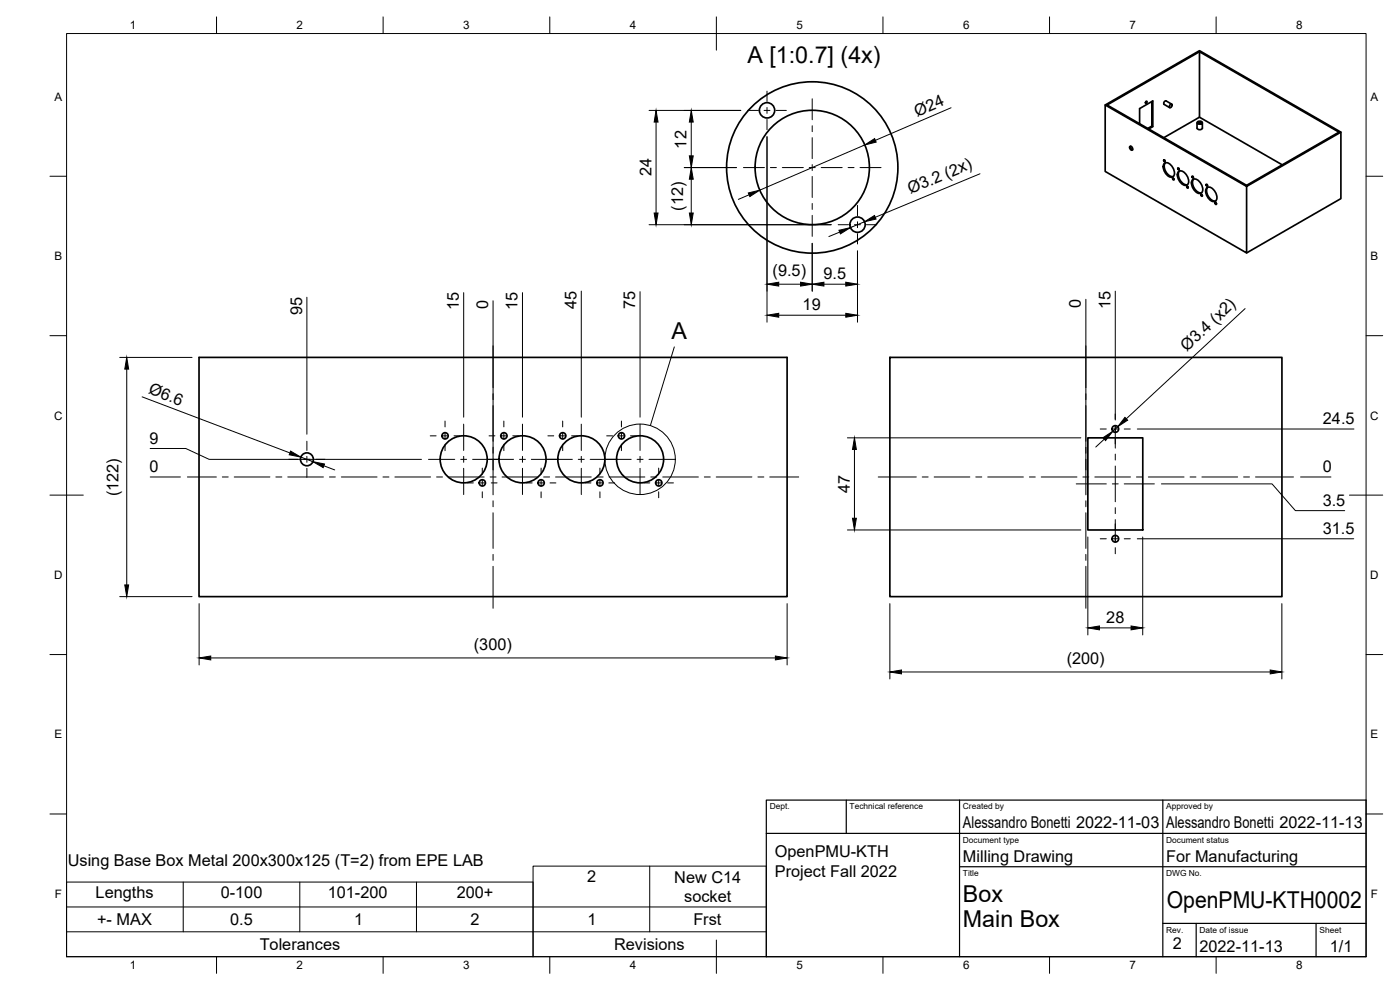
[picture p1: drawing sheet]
<svg xmlns="http://www.w3.org/2000/svg" width="420mm" height="297mm" viewBox="0 0 420 297" stroke-linecap="round" stroke-linejoin="round" font-family="sans-serif">
<!-- layer: Visible -->
<g fill="none" stroke="#000" stroke-width=".51">
<path d="M360 15.5l-27.7 16 41.8 24.1 27.7-15.9-41.8-24.2v19.7l-10.7 6.1M331.7 31.5l28.3-16.3 42.4 24.5-28.3 16.2zM331.7 31.5v19.9l42.4 24.5v-20M343.9 30.5l.3-.1 .1 .1-.5 .5zM344 30.5l-.2 .3M345.7 30.5v7.3l.3 .2v-7.7l-4 2.3v4.5M345.7 37.8l-1.2 .7M346 38l-1.3 .7M349.9 30.3l1.7 .9M350 30.3l-.4 .1-.3 .8 1.7 1.1M351.1 31.5l.5-.3 .2 .3-.2 .6-.5 .2-.2-.3zM359.2 36.8l.1 1.7a.92 .92 0 0 0 1.5 0v-1.7"/>
<path d="M359.3 36.6a.82 .82 0 0 1 .9-.3 .82 .82 0 0 1 .6 .7 .82 .82 0 0 1-.9 .3 .82 .82 0 0 1-.6-.7zM359.7 36.6l.5-.1 .3 .4-.6 .2-.3-.2zM360 35.2l24.8 14.3M402.4 39.7v19.9l-28.3 16.3M339.1 44a.67 .67 0 0 1 .7 .3 .67 .67 0 0 1-.1 .8l-.6-.4zM339.3 43.9l.1 .6 .5 .4M349.3 49.2a1.5 1.5 0 0 1 2.3 .6l.6 1a1.38 1.38 0 0 1 .3 1.5 1.38 1.38 0 0 1-1.3 .8 3.3 3.3 0 0 1-1.9-3.9zM349.5 48l.2 .3M349.7 48.8a2.94 2.94 0 0 0 2.4 4.2M352.2 53.5l.2 .3M353.6 51.6a1.5 1.5 0 0 1 2.3 .6l.6 1.1a1.38 1.38 0 0 1 .2 1.5 1.38 1.38 0 0 1-1.2 .8 3.3 3.3 0 0 1-1.9-4zM353.8 50.5l.1 .3"/>
<path d="M354 51.3a2.94 2.94 0 0 0 2.4 4.1M356.5 55.9l.1 .3M357.8 54a1.5 1.5 0 0 1 2.3 .7l.6 1a1.38 1.38 0 0 1 .3 1.5 1.38 1.38 0 0 1-1.3 .8 3.3 3.3 0 0 1-1.9-4zM358 52.9l.2 .3M358.2 53.7a2.94 2.94 0 0 0 2.4 4.2M360.7 58.4l.1 .3M362.1 56.5a1.5 1.5 0 0 1 2.3 .6l.6 1.1a1.38 1.38 0 0 1 .2 1.4 1.38 1.38 0 0 1-1.2 .9 3.3 3.3 0 0 1-1.9-4zM362.3 55.4l.1 .2M362.5 56.2a2.94 2.94 0 0 0 2.4 4.1M364.9 60.8l.2 .3M59.7 107.2h176.5v71.8h-176.5zM267.1 107.2h117.6v71.8h-117.6z"/>
<path d="M326.5 131.4h16.5v27.6h-16.5z"/>
<circle cx="230.2" cy="33.1" r="2.3"/>
<circle cx="243.8" cy="50.2" r="17.2"/>
<circle cx="243.8" cy="50.2" r="25.7"/>
<circle cx="349.4" cy="48.3" r=".24"/>
<circle cx="352.1" cy="53.7" r=".24"/>
<circle cx="353.6" cy="50.7" r=".24"/>
<circle cx="356.3" cy="56.2" r=".24"/>
<circle cx="357.9" cy="53.2" r=".24"/>
<circle cx="360.6" cy="58.6" r=".24"/>
<circle cx="362.1" cy="55.6" r=".24"/>
<circle cx="257.4" cy="67.4" r="2.3"/>
<circle cx="364.8" cy="61.1" r=".24"/>
<circle cx="92.1" cy="137.8" r="1.94"/>
<circle cx="133.6" cy="130.8" r=".94"/>
<circle cx="139.2" cy="137.8" r="7.1"/>
<circle cx="151.2" cy="130.8" r=".94"/>
<circle cx="156.8" cy="137.8" r="7.1"/>
<circle cx="168.9" cy="130.8" r=".94"/>
<circle cx="174.5" cy="137.8" r="7.1"/>
<circle cx="186.5" cy="130.8" r=".94"/>
<circle cx="192.1" cy="137.8" r="7.1"/>
<circle cx="334.7" cy="128.7" r="1.01"/>
<circle cx="144.7" cy="144.9" r=".94"/>
<circle cx="162.4" cy="144.9" r=".94"/>
<circle cx="180.1" cy="144.9" r=".94"/>
<circle cx="197.7" cy="144.9" r=".94"/>
<circle cx="334.7" cy="161.6" r="1.01"/>
</g>
<!-- layer: BORDER -->
<g fill="none" stroke="#000" stroke-width=".3">
<path d="M20 10.1h390v276.9h-390zM65 5.1v5M115 5.1v5M165 5.1v5M215 5.1v10M265 5.1v5M315 5.1v5M365 5.1v5M15 52.9h5M410 52.9h5M15 100.7h5M410 100.7h5"/>
<path d="M15 148.6h10M405 148.6h10M15 196.4h5M410 196.4h5M15 244.2h5M410 244.2h5M65 287v5M115 287v5M165 287v5M215 282.1v9.9M265 287v5M315 287v5"/>
<path d="M365 287v5"/>
</g>
<!-- layer: TITLEBLOCK -->
<path d="M230 240.1h180v46.9h-180zM230 250h180M254 240.1v9.9M288 240.1v46.9M349 240.1v46.9M288 260.1h122M349 277.1h61M359 277.1v9.9M395 277.1v9.9" fill="none" stroke="#000" stroke-width=".36"/>
<!-- layer: Custom Tables -->
<path d="M195 259.9v19.7M20 264.7h140v22.3v-27.1h70v27.1h-210zM20 279.6h210M20 272.1h210M55 264.7v14.9M90 264.7v14.9M125 264.7v14.9" fill="none" stroke="#000" stroke-width=".3"/>
<!-- layer: FD_Dimensions -->
<g fill="none" stroke="#000" stroke-width=".3">
<path d="M194.8 33.1h27.5M196.9 36.6v27.3M207.5 36.6v10.2M285.4 32.3l-22.7 9.8M205.4 50.3h15.6M207.5 53.8v10.1M224.8 58.4l-3.2 1.4M230.2 41v55.7M259.5 43.5l-31.5 13.6M294.1 52.1l-31.4 13.1M194.8 67.4h54.6M243.8 73v14.4"/>
<path d="M252 69.6l-3.2 1.4M257.3 75.3v21.4M259.4 66.5l-4.2 1.8M92.1 89.2v41.1M139.1 87.8v37.4M148 90.2v50.8M156.8 87.8v37.4M174.5 87.3v37.9M192.1 87.5v37.7M233.7 94.6h20.1M233.7 85.3h6.6M247.3 85.3h6.5"/>
<path d="M325.9 89.8v51.2M334.7 87.4v38.4M373.7 92.6l-35.7 33.1M35.9 107.2h21.7M38 110.8v64.7M42.7 119.1l44.3 16.8M45.1 134.6h10.7l7 3.2h63.7M90.3 137.1l3.6 1.4M97.2 139.7l3.3 1.3M254.3 131.4h70.1M256.4 134.9v20.6M331.4 131.8l-2.6 2.3"/>
<path d="M335.4 128l-1.4 1.4M341.3 128.7h65M45.1 143.1h9M254.3 159h70.1M348.6 145.2h33.2l7 8h14.8M390.3 143.1h9.1M35.9 179h21.7M326.5 161.1v29.4M341.3 161.7h65M342.9 161.1v29.4M59.8 181.1v18.4M63.2 197.4h169.5"/>
<path d="M236.2 181.1v18.4M267.1 181.1v22.6M330 188.4h9.4M384.7 181.1v22.6M270.6 201.6h110.6"/>
</g>
<g fill="#000" stroke="#000" stroke-width=".3">
<path d="M196.9 33.1l.6 3.5h-1.2zM207.5 33.1l.5 3.5h-1.1zM206.9 46.8h1.1l-.5 3.5zM207.5 50.3l.5 3.5h-1.1zM224.6 57.9l3.4-.8-3 1.9zM259.5 43.5l3-1.9 .5 1zM196.3 63.9h1.2l-.6 3.5zM206.9 63.9h1.1l-.5 3.5zM251.8 69.1l3.4-.8-3 1.9zM259.4 66.5l3-1.8 .5 1zM230.2 94.6l3.5-.6v1.2zM230.2 85.3l3.5-.6v1.1z"/>
<path d="M240.3 84.7l3.5 .6-3.5 .5zM243.8 85.3l3.5-.6v1.1zM253.8 94l3.5 .6-3.5 .6zM253.8 84.7l3.5 .6-3.5 .5zM38 107.2l.6 3.6h-1.2zM87.2 135.3l3.1 1.8-3.5-.7zM93.9 138.5l3.5 .7-.4 1.1zM256.4 131.4l.6 3.5h-1.2zM331 131.3l3-1.9-2.2 2.8zM337.6 125.2l.8 .9-3 1.9zM255.8 155.5h1.2l-.6 3.5zM37.4 175.5h1.2l-.6 3.5z"/>
<path d="M59.8 197.4l3.4-.6v1.2zM232.7 196.8l3.5 .6-3.5 .6zM326.5 188.4l3.5-.6v1.2zM339.4 187.8l3.5 .6-3.5 .6zM267.1 201.6l3.5-.6v1.2zM381.2 201l3.5 .6-3.5 .6z"/>
</g>
<!-- layer: Smart Centers -->
<g fill="none" stroke="#000" stroke-width=".3">
<path d="M224.4 33.1h3.1M229.3 33.1h1.8M230.2 27.4v3M230.2 32.2v1.8M230.2 35.8v3.1M232.9 33.1h3.1M243.8 29.6v6.3M243.8 37.7v1.8M223.1 50.3h6.3M231.2 50.3h1.8M234.8 50.3h6.3M242.9 50.3h1.8"/>
<path d="M243.8 41.3v6.3M243.8 49.4v1.8M243.8 52.9v6.4M246.4 50.3h6.4M254.5 50.3h1.8M258.1 50.3h6.3M243.8 61.1v1.7M243.8 64.6v6.3M251.5 67.4h3.2M256.4 67.4h1.8M257.3 61.6v3.1M257.3 66.5v1.8"/>
<path d="M257.3 70.1v3.1M260 67.4h3.1M148 103.7v12.6M148 118.1v1.8M325.9 103.7v12.6M325.9 118.1v1.8M86.7 137.8h2.7M91.2 137.8h1.8M92.1 132.4v2.8M92.1 136.9v1.8M94.8 137.8h2.7M128.6 137.8h7.9"/>
<path d="M129.1 130.8h1.8M132.7 130.8h1.8M133.6 126.3v1.8M133.6 129.9v1.8M133.6 133.4v1.8M136.2 130.8h1.8M138.3 137.8h1.7M139.1 127.3v7.9M139.1 136.9v1.8M141.8 137.8h12.3M146.8 130.8h1.7M148 121.7v10.7"/>
<path d="M148 134.2v1.8M148 137.8v10.7M150.3 130.8h1.8M151.2 126.3v1.8M151.2 129.9v1.8M151.2 133.4v1.8M153.9 130.8h1.8M155.9 137.8h1.8M156.8 127.3v7.9M156.8 136.9v1.8M159.5 137.8h12.3M164.4 130.8h1.8"/>
<path d="M168 130.8h1.8M168.9 126.3v1.8M168.9 129.9v1.8M168.9 133.4v1.8M171.5 130.8h1.8M173.5 137.8h1.8M174.5 127.3v7.9M174.5 136.9v1.8M177.1 137.8h12.3M182.1 130.8h1.7M185.6 130.8h1.8M186.5 126.3v1.8"/>
<path d="M186.5 129.9v1.8M186.5 133.4v1.8M189.2 130.8h1.7M191.2 137.8h1.8M192.1 127.3v7.9M192.1 136.9v1.8M194.8 137.8h7.8M325.9 121.7v10.7M325.9 134.2v1.8M325.9 137.8v10.7M330.2 128.7h1.8M333.8 128.7h1.8"/>
<path d="M334.7 124.2v1.8M334.7 127.8v6.7M334.7 136.3v1.7M334.7 139.8v10.7M337.4 128.7h1.8M56.2 143.1h8.7M66.7 143.1h1.8M70.3 143.1h10.7M82.8 143.1h1.8M86.4 143.1h10.7M92.1 140.5v2.8M98.9 143.1h1.7"/>
<path d="M102.4 143.1h10.8M114.9 143.1h1.8M118.5 143.1h10.7M131 143.1h1.8M134.6 143.1h10.7M139.1 140.5v7.9M140.3 144.9h1.8M143.8 144.9h1.8M144.7 140.4v1.8M144.7 144v1.8M144.7 147.6v1.7M147.1 143.1h1.8"/>
<path d="M147.4 144.9h1.8M148 150.3v1.7M148 153.8v10.8M150.7 143.1h10.7M156.8 140.5v7.9M157.9 144.9h1.8M161.5 144.9h1.8M162.4 140.4v1.8M162.4 144v1.8M162.4 147.6v1.7M163.2 143.1h1.8M165.1 144.9h1.7"/>
<path d="M166.7 143.1h10.7M174.5 140.5v7.9M175.6 144.9h1.8M179.1 144.9h1.8M179.2 143.1h1.8M180 140.4v1.8M180 144v1.8M180 147.6v1.7M182.7 144.9h1.8M182.8 143.1h10.7M192.1 140.5v7.9M193.3 144.9h1.7"/>
<path d="M195.3 143.1h1.8M196.8 144.9h1.8M197.7 140.4v1.8M197.7 144v1.8M197.7 147.6v1.7M198.9 143.1h10.7M200.4 144.9h1.7M211.4 143.1h1.8M214.9 143.1h10.8M227.5 143.1h1.7M231 143.1h8.7M263.6 143.1h11.4"/>
<path d="M276.8 143.1h1.8M280.4 143.1h10.7M292.8 143.1h1.8M296.4 143.1h10.7M308.9 143.1h1.8M312.5 143.1h10.7M323 145.2h9M325 143.1h1.8M325.9 150.3v1.7M325.9 153.8v10.8M328.6 143.1h10.7M333.8 145.2h1.8"/>
<path d="M334.7 152.3v1.8M334.7 155.9v6.6M337.4 145.2h9M341.1 143.1h1.8M344.6 143.1h10.7M357.1 143.1h1.8M360.7 143.1h10.7M373.2 143.1h1.8M376.8 143.1h11.4M148 166.3v1.8M148 169.9v12.6M325.9 166.3v1.8"/>
<path d="M325.9 169.9v12.6M330.2 161.7h1.8M333.8 161.7h1.8M334.7 164.3v1.8M337.4 161.7h1.8"/>
</g>
<!-- layer: Detail Boundary -->
<g fill="none" stroke="#000" stroke-width=".3">
<path d="M202.4 104.1l-7.2 23.6"/>
<circle cx="192.1" cy="137.8" r="10.6"/>
</g>
<g font-size="7">
<text x="224.3" y="18.9">A [1:0.7] (4x)</text>
<text x="201.5" y="101.6">A</text>
<text x="289" y="270.6">Box</text>
<text x="350.2" y="272.3">OpenPMU-KTH0002</text>
<text x="289" y="278.1">Main Box</text>
</g>
<g font-size="4.9">
<text x="275.3" y="35" transform="rotate(-23 275.3 35)">Ø24</text>
<text x="206.1" y="44.6" transform="rotate(-90 206.1 44.6)">12</text>
<text x="195.5" y="52.9" transform="rotate(-90 195.5 52.9)">24</text>
<text x="273.2" y="58.2" transform="rotate(-23 273.2 58.2)">Ø3.2 (2x)</text>
<text x="205" y="63.3" transform="rotate(-90 205 63.3)">(12)</text>
<text x="231.9" y="82.8">(9.5)</text>
<text x="247.1" y="83.8">9.5</text>
<text x="90.6" y="94.4" transform="rotate(-90 90.6 94.4)">95</text>
<text x="137.7" y="93.1" transform="rotate(-90 137.7 93.1)">15</text>
<text x="146.5" y="92.7" transform="rotate(-90 146.5 92.7)">0</text>
<text x="155.3" y="93.1" transform="rotate(-90 155.3 93.1)">15</text>
<text x="173" y="92.6" transform="rotate(-90 173 92.6)">45</text>
<text x="190.6" y="92.8" transform="rotate(-90 190.6 92.8)">75</text>
<text x="240.9" y="93.1">19</text>
<text x="324.4" y="92.3" transform="rotate(-90 324.4 92.3)">0</text>
<text x="333.2" y="92.6" transform="rotate(-90 333.2 92.6)">15</text>
<text x="356.2" y="105.5" transform="rotate(-43 356.2 105.5)">Ø3.4 (x2)</text>
<text x="44.3" y="118.1" transform="rotate(21 44.3 118.1)">Ø6.6</text>
<text x="397" y="127.3">24.5</text>
<text x="44.9" y="133.1">9</text>
<text x="44.9" y="141.7">0</text>
<text x="397" y="141.7">0</text>
<text x="35.6" y="148.9" transform="rotate(-90 35.6 148.9)">(122)</text>
<text x="255" y="147.8" transform="rotate(-90 255 147.8)">47</text>
<text x="397" y="151.8">3.5</text>
<text x="397" y="160.2">31.5</text>
<text x="332" y="186.9">28</text>
<text x="142.2" y="195">(300)</text>
<text x="320.1" y="199.2">(200)</text>
<text x="289" y="248.5">Alessandro Bonetti 2022-11-03</text>
<text x="350" y="248.5">Alessandro Bonetti 2022-11-13</text>
<text x="232.5" y="257.2">OpenPMU-KTH</text>
<text x="20.3" y="259.9">Using Base Box Metal 200x300x125 (T=2) from EPE LAB</text>
<text x="232.5" y="263.1">Project Fall 2022</text>
<text x="289" y="258.6">Milling Drawing</text>
<text x="350" y="258.6">For Manufacturing</text>
<text x="28.7" y="269.5">Lengths</text>
<text x="66.3" y="269.6">0-100</text>
<text x="98.4" y="269.6">101-200</text>
<text x="137.1" y="269.6">200+</text>
<text x="176.2" y="264.8">2</text>
<text x="202.4" y="264.8">New C14</text>
<text x="205.4" y="270.7">socket</text>
<text x="29.1" y="277.6">+- MAX</text>
<text x="69.1" y="277.6">0.5</text>
<text x="106.3" y="277.6">1</text>
<text x="141.2" y="277.6">2</text>
<text x="176.3" y="277.6">1</text>
<text x="208.1" y="277.6">Frst</text>
<text x="77.9" y="285">Tolerances</text>
<text x="184.3" y="285">Revisions</text>
<text x="351.9" y="284.9">2</text>
<text x="360" y="285.5">2022-11-13</text>
<text x="399.1" y="285.7">1/1</text>
</g>
<g font-size="3.5">
<text x="39" y="8.8">1</text>
<text x="89" y="8.8">2</text>
<text x="139" y="8.8">3</text>
<text x="189" y="8.8">4</text>
<text x="239" y="8.8">5</text>
<text x="289" y="8.8">6</text>
<text x="339" y="8.8">7</text>
<text x="389" y="8.8">8</text>
<text x="16.3" y="30.2">A</text>
<text x="411.3" y="30.2">A</text>
<text x="16.3" y="78">B</text>
<text x="411.3" y="78">B</text>
<text x="16.2" y="125.9">C</text>
<text x="411.2" y="125.9">C</text>
<text x="16.2" y="173.7">D</text>
<text x="411.2" y="173.7">D</text>
<text x="16.3" y="221.6">E</text>
<text x="411.3" y="221.6">E</text>
<text x="16.4" y="269.4">F</text>
<text x="411.4" y="269.4">F</text>
<text x="39" y="290.8">1</text>
<text x="89" y="290.8">2</text>
<text x="139" y="290.8">3</text>
<text x="189" y="290.8">4</text>
<text x="239" y="290.8">5</text>
<text x="289" y="290.8">6</text>
<text x="339" y="290.8">7</text>
<text x="389" y="290.8">8</text>
</g>
<g font-size="2.5">
<text x="231" y="242.9">Dept.</text>
<text x="255" y="242.9">Technical reference</text>
<text x="289" y="242.9">Created by</text>
<text x="350" y="242.9">Approved by</text>
<text x="289" y="252.8">Document type</text>
<text x="350" y="252.8">Document status</text>
<text x="289" y="262.9">Title</text>
<text x="350" y="262.9">DWG No.</text>
<text x="350" y="279.9">Rev.</text>
<text x="360" y="279.9">Date of issue</text>
<text x="396" y="279.9">Sheet</text>
</g>
</svg>
